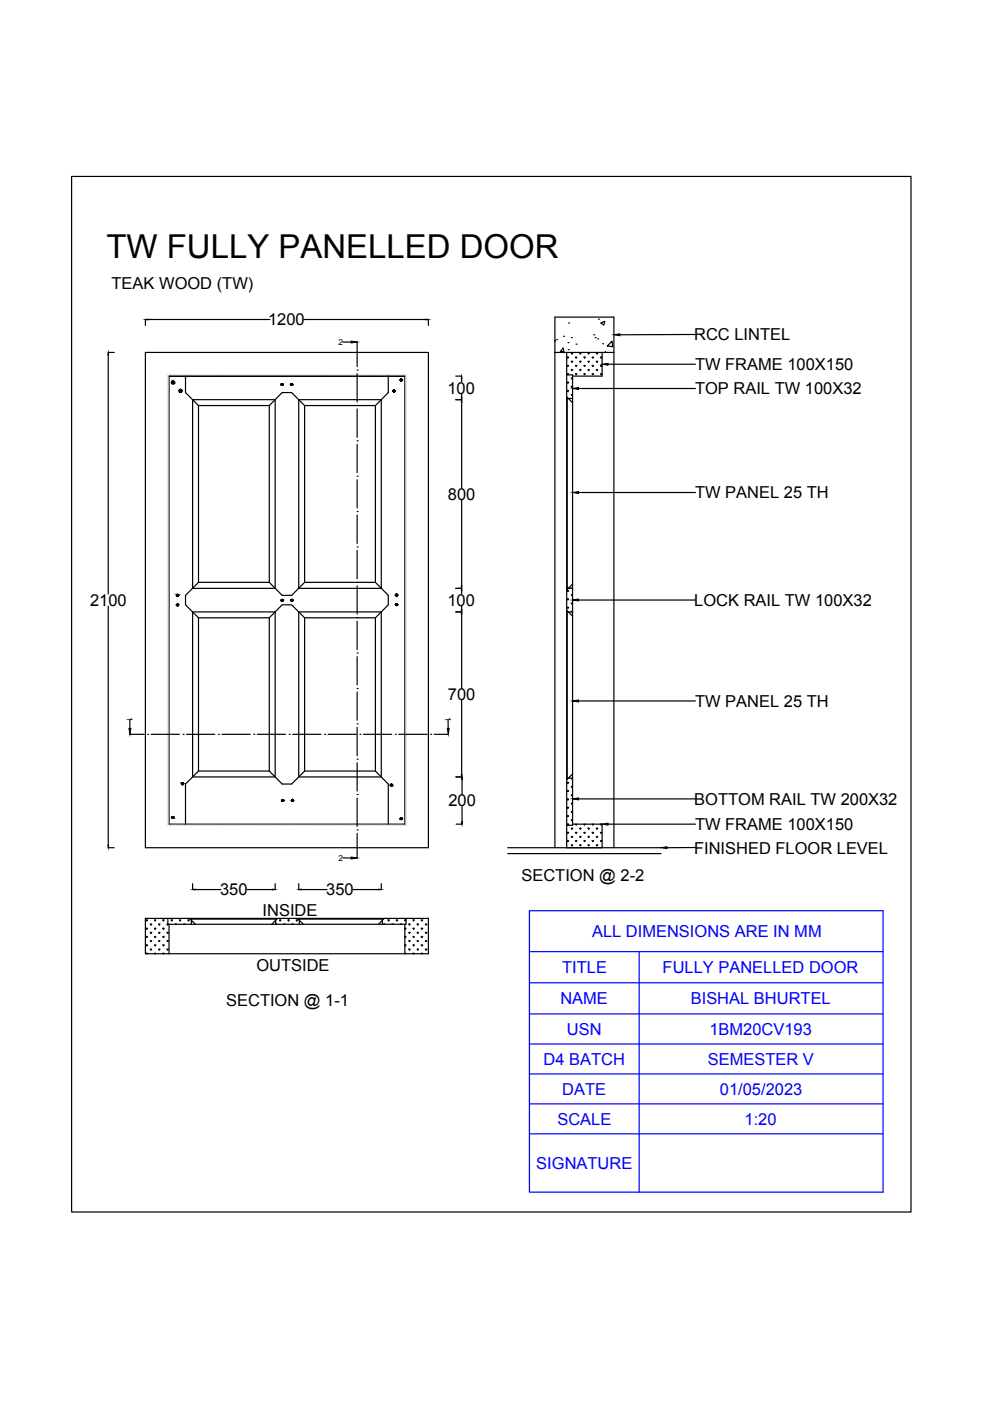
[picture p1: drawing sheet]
<svg xmlns="http://www.w3.org/2000/svg" width="210mm" height="297mm" viewBox="0 0 210 297" stroke-linecap="round" stroke-linejoin="round" font-family="sans-serif">
<!-- layer: 0 -->
<g fill="none" stroke="#000" stroke-width=".25">
<path d="M15.2 37.4h178v219.6h-178zM23 74.7h1.2M23 75.2v50.7M30.8 74.7h60v105h-60zM30.8 67.7v1.3M31.3 67.7h25.9M35.8 79.7h50h-50M35.8 79.7v95h50v-95M39.3 79.7v3.5l2.8 2.8M64.4 67.7h25.9M72.7 72.5h1.8M75.7 78.5h.1"/>
<path d="M75.7 72.5v5.2M75.7 79.2v6M82.3 79.7v3.5l-2.7 2.8M90.8 67.7v1.3M96.6 79.7h1.3M117.7 74.7h12.5M117.7 72.2v.2M118 72h.1M119.4 73.8l.2 .8-.8-.1zM119.5 71.3h.1M120.1 74.7v105M120.1 79.5h1.3v95.5h-1.3"/>
<path d="M120.2 79.3l.2 .1M120.2 77.5l.2 .2M120.2 75.7l.2 .2M120.4 75.7v.2M120.4 77.4v.3M120.4 79.2v.2M120.4 72.7h.1M120.5 74.1h.1M120.6 68.5h.1M120.6 75.7l-.2 .2M120.6 77.5l-.2 .2M120.6 79.3l-.2 .1"/>
<path d="M121.1 78.4l.2 .2M121.1 76.6l.2 .2M121.1 74.9l.2 .1M121.1 71.6h.1M121.3 74.8v.2M121.3 76.5v.3M121.3 78.3v.3M121.4 74.9l-.1 .1M121.4 76.6l-.1 .2M121.4 78.4l-.1 .2M122 79.3l.2 .1M122 77.5l.2 .2"/>
<path d="M122 75.7l.2 .2M122.1 73h.1M122.2 75.7v.2M122.2 77.4v.3M122.2 79.2v.2M122.3 75.7l-.1 .2M122.3 77.5l-.1 .2M122.3 79.3l-.1 .1M122.9 78.4l.1 .2M122.9 76.6l.1 .2M122.9 74.9l.1 .1M123 74.8v.2"/>
<path d="M123 76.5v.3M123 78.3v.3M123.2 74.9l-.2 .1M123.2 76.6l-.2 .2M123.2 78.4l-.2 .2M123.8 79.3l.1 .1M123.8 77.5l.1 .2M123.8 75.7l.1 .2M123.9 75.7v.2M123.9 77.4v.3M123.9 79.2v.2M124.1 75.7l-.2 .2"/>
<path d="M124.1 77.5l-.2 .2M124.1 79.3l-.2 .1M124.7 78.4l.1 .2M124.7 76.6l.1 .2M124.7 74.9l.1 .1M124.8 74.8v.2M124.8 76.5v.3M124.8 78.3v.3M125 74.9l-.2 .1M125 76.6l-.2 .2M125 78.4l-.2 .2M125.5 79.3l.2 .1"/>
<path d="M125.5 77.5l.2 .2M125.5 75.7l.2 .2M125.7 75.7v.2M125.7 77.4v.3M125.7 79.2v.2M125.9 75.7l-.2 .2M125.9 77.5l-.2 .2M125.9 79.3l-.2 .1M125.9 71h.1M126.2 71.6h.1M126.4 78.4l.2 .2M126.4 76.6l.2 .2"/>
<path d="M126.4 74.9l.2 .1M126.6 74.8v.2M126.6 76.5v.3M126.6 78.3v.3M126.7 71.8h.1M126.8 74.9l-.2 .1M126.8 76.6l-.2 .2M126.8 78.4l-.2 .2M126.9 67.7h.1M127.3 79.3l.2 .1M127.3 77.5l.2 .2M127.3 75.7l.2 .2"/>
<path d="M127.4 68.5l.8-.4-.2 .8zM127.5 75.7v.2M127.5 77.4v.3M127.5 79.2v.2M127.6 75.7l-.1 .2M127.6 77.5l-.1 .2M127.6 79.3l-.1 .1M127.7 74.7v5h-6.3M127.8 72.9h.1M128.2 74.7l.2-.1v.1M128.8 73.2h.1M128.9 77.2h18.6"/>
<path d="M129.8 72.3l.1 1.2-1.1-.2zM147.5 70.9l-16.1 .1M40.8 84.7h17.5v40h-17.5zM42.1 86h15M42.1 86v37.5M57.1 86l2.7-2.8h2l2.8 2.8M57.1 86v37.5M63.3 84.7h17.5v40h-17.5zM64.6 86h15M64.6 86v37.5M75.7 86h.1M75.7 93.5h.1"/>
<path d="M75.7 86.7v6M75.7 94.2v6M79.6 86v37.5M96.6 84.7h1.3M97.9 80.2v.7M97.9 83.5v.7M97.9 85.2v18.2M120.1 84.5h1.3M120.2 82.8l.2 .2M120.2 81l.2 .2M120.4 81v.2M120.4 82.7v.3"/>
<path d="M120.6 81l-.2 .2M120.6 82.8l-.2 .2M121.1 83.7l.2 .1M121.1 81.9l.2 .2M121.1 80.1l.2 .2M121.3 80.1v.2M121.3 81.9v.2M121.3 83.6v.2M121.4 80.2l-.1 .1M121.4 82l-.1 .1M121.4 83.7l-.1 .1M121.4 85.4l-1.1-1.2v40.8l1.1-1.2"/>
<path d="M122.6 82.4h24.9M75.7 101h.1M75.7 108.5h.1M75.7 116h.1M75.7 101.7v6M75.7 109.2v6M75.7 116.7v6M97.9 106v18.2M122.6 104.4h24.9M23 128.5v50.7M40.8 129.7h17.5v35h-17.5zM42.1 123.5h15"/>
<path d="M42.1 131h15M42.1 123.5l-2.8 2.7v2l2.8 2.8M42.1 131v32.5M57.1 131l2.7-2.8h2l2.8 2.8M57.1 131v32.5M57.1 123.5l2.7 2.7h2l2.8-2.7M63.3 129.7h17.5v35h-17.5zM64.6 123.5h15M64.6 131h15M64.6 131v32.5M75.7 123.5h.1M75.7 131h.1"/>
<path d="M75.7 138.5h.1M75.7 124.2v6M75.7 131.7v6M75.7 139.2v6M79.6 123.5l2.7 2.7v2l-2.7 2.8M79.6 131v32.5M96.6 124.7h1.3M96.6 129.7h1.3M97.9 125.2v.7M97.9 128.5v.7M97.9 130.2v15.8M120.1 129.7h1.3"/>
<path d="M120.2 128.8l.2 .1M120.2 127l.2 .2M120.2 125.2l.2 .2M120.4 125.2v.2M120.4 126.9v.3M120.4 128.7v.2M120.6 125.2l-.2 .2M120.6 127l-.2 .2M120.6 128.8l-.2 .1M121.1 129.7h.1M121.1 127.9l.2 .1M121.1 126.1l.2 .2"/>
<path d="M121.3 126v.3M121.3 127.8v.2M121.3 129.6v.1M121.4 124.7h-1.3h1.3M121.4 126.2l-.1 .1M121.4 127.9l-.1 .1M121.4 129.7h.1M121.4 130.6l-1.1-1.1v35.7l1.1-1.1M122.6 127.2h24.9M27.5 152.6v1.8M27.5 155.7h3.1M31.3 155.7h.1"/>
<path d="M32.1 155.7h5.9M38.8 155.7h.1M39.5 155.7h6.1M46.3 155.7h.1M47.1 155.7h6M53.8 155.7h.1M54.6 155.7h5.9M61.3 155.7h.1M62 155.7h6.1M68.8 155.7h.1M69.6 155.7h6M75.7 146h.1"/>
<path d="M75.7 153.5h.1M75.7 146.7v6M75.7 154.2v6M76.3 155.7h.1M77.1 155.7h5.9M83.8 155.7h.1M84.5 155.7h6.1M91.3 155.7h.1M92.1 155.7h2.9M95 152.6v1.8M97.9 148.5v15.7M122.6 148.6h24.9"/>
<path d="M23 179.7h1.2M42.1 163.5h15M42.1 163.5l-2.8 2.7v8.5M57.1 163.5l2.7 2.7h2l2.8-2.7M64.6 163.5h15M75.7 161h.1M75.7 168.5h.1M75.7 176h.1M75.7 161.7v6M75.7 169.2v6M75.7 176.7v5.2M79.6 163.5l2.7 2.7v8.5"/>
<path d="M96.6 164.7h1.4M96.7 174.7h1.3M98 165.2v3.3M98 171v3.2M107.7 179.7h32.5M117.7 179.7v-112.5h12.5v112.5M120.1 165h1.3M120.2 178.3l.2 .1M120.2 176.5l.2 .2M120.2 174.7l.2 .2M120.2 173l.2 .1M120.2 171.2l.2 .2"/>
<path d="M120.2 169.4l.2 .2M120.2 167.6l.2 .2M120.2 165.9l.2 .2M120.4 165.8v.3M120.4 167.6v.2M120.4 169.3v.3M120.4 171.1v.3M120.4 172.9v.2M120.4 174.7v.2M120.4 176.4v.3M120.4 178.2v.2M120.6 165.9l-.2 .2"/>
<path d="M120.6 167.6l-.2 .2M120.6 169.4l-.2 .2M120.6 171.2l-.2 .2M120.6 173l-.2 .1M120.6 174.7l-.2 .2M120.6 176.5l-.2 .2M120.6 178.3l-.2 .1M121.1 179.1l.2 .2M121.1 177.4l.2 .1M121.1 175.6l.2 .2M121.1 173.8l.2 .2M121.1 172.1l.2 .1"/>
<path d="M121.1 170.3l.2 .2M121.1 168.5l.2 .2M121.1 166.8l.2 .1M121.1 165l.2 .2M121.3 165v.2M121.3 166.7v.2M121.3 168.5v.2M121.3 170.2v.3M121.3 172v.2M121.3 173.8v.2M121.3 175.5v.3M121.3 177.3v.2"/>
<path d="M121.3 179.1v.2M121.4 174.7h6.3M121.4 165l-.1 .2M121.4 166.8l-.1 .1M121.4 168.6l-.1 .1M121.4 170.3l-.1 .2M121.4 172.1l-.1 .1M121.4 173.9l-.1 .1M121.4 175.6l-.1 .2M121.4 177.4l-.1 .1M121.4 179.1l-.1 .2M122 178.3l.2 .1"/>
<path d="M122 176.5l.2 .2M122 174.7l.2 .2M122.2 174.7v.2M122.2 176.4v.3M122.2 178.2v.2M122.3 174.7l-.1 .2M122.3 176.5l-.1 .2M122.3 178.3l-.1 .1M122.6 169.4h24.9M122.9 179.1l.1 .2M122.9 177.4l.1 .1M122.9 175.6l.1 .2"/>
<path d="M123 175.5v.3M123 177.3v.2M123 179.1v.2M123.2 175.6l-.2 .2M123.2 177.4l-.2 .1M123.2 179.1l-.2 .2M123.8 178.3l.1 .1M123.8 176.5l.1 .2M123.8 174.7l.1 .2M123.9 174.7v.2M123.9 176.4v.3M123.9 178.2v.2"/>
<path d="M124.1 174.7l-.2 .2M124.1 176.5l-.2 .2M124.1 178.3l-.2 .1M124.7 179.1l.1 .2M124.7 177.4l.1 .1M124.7 175.6l.1 .2M124.8 175.5v.3M124.8 177.3v.2M124.8 179.1v.2M125 175.6l-.2 .2M125 177.4l-.2 .1M125 179.1l-.2 .2"/>
<path d="M125.5 178.3l.2 .1M125.5 176.5l.2 .2M125.5 174.7l.2 .2M125.7 174.7v.2M125.7 176.4v.3M125.7 178.2v.2M125.9 174.7l-.2 .2M125.9 176.5l-.2 .2M125.9 178.3l-.2 .1M126.4 179.1l.2 .2M126.4 177.4l.2 .1M126.4 175.6l.2 .2"/>
<path d="M126.6 175.5v.3M126.6 177.3v.2M126.6 179.1v.2M126.8 175.6l-.2 .2M126.8 177.4l-.2 .1M126.8 179.1l-.2 .2M127.3 178.3l.2 .1M127.3 176.5l.2 .2M127.3 174.7l.2 .2M127.5 174.7v.2M127.5 176.4v.3M127.5 178.2v.2"/>
<path d="M127.6 174.7l-.1 .2M127.6 176.5l-.1 .2M127.6 178.3l-.1 .1M127.7 174.7v5M128.9 174.7h18.6M147.5 179.7h-6.1M30.8 194.7h60v7.5h-60zM31 198.6l.1 .2M31 196.8l.1 .2M31 195.1l.1 .1M31.1 195v.2M31.1 196.8v.2"/>
<path d="M31.1 198.5v.3M31.3 195.1l-.2 .1M31.3 196.8l-.2 .2M31.3 198.6l-.2 .2M31.8 199.5l.2 .1M31.8 197.7l.2 .2M31.8 195.9l.2 .2M32 195.9v.2M32 197.6v.3M32 199.4v.2M32.2 195.9l-.2 .2M32.2 197.7l-.2 .2"/>
<path d="M32.2 199.5l-.2 .1M32.7 198.6l.2 .2M32.7 196.8l.2 .2M32.7 195.1l.2 .1M32.9 195v.2M32.9 196.8v.2M32.9 198.5v.3M33 195.1l-.1 .1M33 196.8l-.1 .2M33 198.6l-.1 .2M33.6 199.5l.2 .1M33.6 197.7l.2 .2"/>
<path d="M33.6 195.9l.2 .2M33.8 195.9v.2M33.8 197.6v.3M33.8 199.4v.2M33.9 195.9l-.1 .2M33.9 197.7l-.1 .2M33.9 199.5l-.1 .1M34.5 198.6l.2 .2M34.5 196.8l.2 .2M34.5 195.1l.2 .1M34.7 195v.2M34.7 196.8v.2"/>
<path d="M34.7 198.5v.3M34.8 195.1l-.1 .1M34.8 196.8l-.1 .2M34.8 198.6l-.1 .2M35.4 199.5l.1 .1M35.4 197.7l.1 .2M35.4 195.9l.1 .2M35.5 197.6v.3M35.5 199.4v.2M35.6 194.7l-.1 1.4M35.7 195.9l-.2 .2M35.7 197.7l-.2 .2"/>
<path d="M35.7 199.5l-.2 .1M35.8 196v6.2M36.3 195.1l.1 .1M36.4 195v.2M36.6 195.1l-.2 .1M37.2 195.9v.1M37.3 195.9v.1M37.5 195.9l-.1 .1M38 195.1l.2 .1M38.2 195v.2M38.4 195.1l-.2 .1M38.9 195.9l.1 .1"/>
<path d="M39.1 195.9v.1M39.3 195.9l-.1 .1M39.8 195.1l.2 .1M40 195v.2M40.1 195.1l-.1 .1M40.6 194.7v1.3M40.8 187.4v1.2M41.3 188.6h5.5M41.4 196l-1.1-1.1h18.4l-1.1 1.1M52.4 188.6h5.4M58.3 187.4v1.2M58.4 194.7v1.3"/>
<path d="M58.5 195.9v.1M58.7 195.9v.1M59.3 195.1l.1 .1M59.4 195v.2M59.6 195.1l-.2 .1M60.1 195.9l.1 .1M60.3 195.9v.1M60.5 195.9l-.1 .1M61 195.1l.2 .1M61.2 195v.2M61.3 195.1l-.1 .1M61.9 195.9v.1"/>
<path d="M62.1 195.9v.1M62.2 195.9v.1M62.8 195.1l.1 .1M62.9 195v.2M63.1 195.1l-.2 .1M63.3 187.4v1.2M63.5 194.7v1.3M63.8 188.6h5.5M64.3 196l-1.1-1.1h18.1l-1.1 1.1M72.7 181.9h1.8M74.9 188.6h5.4M80.8 187.4v1.2"/>
<path d="M81.1 194.7v1.3M81.3 195.9l.1 .1M81.5 195.9v.1M81.7 195.9l-.1 .1M82.2 195.1l.2 .1M82.4 195v.2M82.6 195.1l-.2 .1M83.1 195.9v.1M83.3 195.9v.1M83.4 195.9v.1M84 195.1l.2 .1M84.2 195v.2"/>
<path d="M84.3 195.1l-.1 .1M84.9 195.9v.1M85 195.9v.1M85.2 195.9v.1M85.8 195.1l.1 .1M85.8 196l.1 6.2M85.8 198.7l.1 .1M85.8 196.9l.1 .1M85.9 195v.2M85.9 196.8v.2M85.9 198.5v.3M86.1 195.1l-.2 .1"/>
<path d="M86.1 196.8l-.2 .2M86.1 198.6l-.2 .2M86.1 194.7v1.3h-50.5M86.6 199.5l.2 .1M86.6 197.7l.2 .2M86.6 195.9l.2 .2M86.8 195.9v.2M86.8 197.6v.3M86.8 199.4v.2M87 195.9l-.2 .2M87 197.7l-.2 .2M87 199.5l-.2 .1"/>
<path d="M87.5 198.6l.2 .2M87.5 196.8l.2 .2M87.5 195.1l.2 .1M87.7 195v.2M87.7 196.8v.2M87.7 198.5v.3M87.8 195.1l-.1 .1M87.8 196.8l-.1 .2M87.8 198.6l-.1 .2M88.4 199.5l.2 .1M88.4 197.7l.2 .2M88.4 195.9l.2 .2"/>
<path d="M88.6 195.9v.2M88.6 197.6v.3M88.6 199.4v.2M88.7 195.9l-.1 .2M88.7 197.7l-.1 .2M88.7 199.5l-.1 .1M89.3 198.6l.2 .2M89.3 196.8l.2 .2M89.3 195.1l.2 .1M89.5 195v.2M89.5 196.8v.2M89.5 198.5v.3"/>
<path d="M89.6 195.1l-.1 .1M89.6 196.8l-.1 .2M89.6 198.6l-.1 .2M90.2 199.5l.1 .1M90.2 197.7l.1 .2M90.2 195.9l.1 .2M90.3 195.9v.2M90.3 197.6v.3M90.3 199.4v.2M90.5 195.9l-.2 .2M90.5 197.7l-.2 .2M90.5 199.5l-.2 .1"/>
<path d="M107.7 181h32.5M31 202.1l.1 .1M31 200.3l.1 .2M31.1 200.3v.2M31.1 202v.2M31.3 200.3l-.2 .2M31.3 202.1l-.1 .1M31.8 201.2l.2 .2M32 201.2v.2M32.2 201.2l-.2 .2M32.7 202.1l.1 .1M32.7 200.3l.2 .2"/>
<path d="M32.9 200.3v.2M32.9 202v.2M33 200.3l-.1 .2M33 202.1v.1M33.6 201.2l.2 .2M33.8 201.2v.2M33.9 201.2l-.1 .2M34.5 202.1l.1 .1M34.5 200.3l.2 .2M34.7 200.3v.2M34.7 202v.2M34.8 200.3l-.1 .2"/>
<path d="M34.8 202.1l-.1 .1M35.4 201.2l.1 .2M35.5 201.2v.2M35.7 201.2l-.2 .2M85.8 200.4l.1 .1M85.9 200.3v.2M85.9 202v.2M86.1 200.3l-.2 .2M86.1 202.1l-.1 .1M86.6 201.2l.2 .2M86.8 201.2v.2M87 201.2l-.2 .2"/>
<path d="M87.5 202.1l.1 .1M87.5 200.3l.2 .2M87.7 200.3v.2M87.7 202v.2M87.8 200.3l-.1 .2M87.8 202.1v.1M88.4 201.2l.2 .2M88.6 201.2v.2M88.7 201.2l-.1 .2M89.3 202.1l.1 .1M89.3 200.3l.2 .2M89.5 200.3v.2"/>
<path d="M89.5 202v.2M89.6 200.3l-.1 .2M89.6 202.1l-.1 .1M90.2 201.2l.1 .2M90.3 201.2v.2M90.5 201.2l-.2 .2"/>
</g>
<g fill="none" stroke="#dcdcdc" stroke-width=".25">
<path d="M36 79.5h-.4v.4M36.2 79.5h.6M36.9 79.5h.6M37.7 79.5h.6M38.4 79.5h.6M39.2 79.5h.6M39.9 79.5h.6M40.7 79.5h.6M41.4 79.5h.6M42.1 79.5h.7M42.9 79.5h.6M43.7 79.5h.6"/>
<path d="M44.4 79.5h.6M45.2 79.5h.5M45.9 79.5h.6M46.7 79.5h.6M47.4 79.5h.6M48.2 79.5h.6M48.9 79.5h.6M49.7 79.5h.6M50.4 79.5h.6M51.2 79.5h.6M51.9 79.5h.6M52.6 79.5h.7"/>
<path d="M53.4 79.5h.6M54.2 79.5h.6M54.9 79.5h.6M55.7 79.5h.6M56.4 79.5h.6M57.2 79.5h.5M57.9 79.5h.6M58.7 79.5h.6M59.4 79.5h.6M60.2 79.5h.6M60.9 79.5h.6M61.7 79.5h.6"/>
<path d="M62.4 79.5h.6M63.2 79.5h.6M63.9 79.5h.6M64.7 79.5h.6M65.4 79.5h.6M66.2 79.5h.6M66.9 79.5h.6M67.7 79.5h.5M68.4 79.5h.6M69.2 79.5h.6M69.9 79.5h.6M70.7 79.5h.6"/>
<path d="M71.4 79.5h.6M72.2 79.5h.6M72.9 79.5h.6M73.7 79.5h.6M74.4 79.5h.6M75.1 79.5h.7M75.9 79.5h.6M76.7 79.5h.6M77.4 79.5h.6M78.2 79.5h.6M78.9 79.5h.6M79.7 79.5h.5"/>
<path d="M80.4 79.5h.6M81.2 79.5h.6M81.9 79.5h.6M82.7 79.5h.6M83.4 79.5h.6M84.2 79.5h.6M84.9 79.5h.6M85.7 79.5h.4v.4M35.6 80.1v.6M35.6 80.8v.6M35.6 81.6v.6M35.6 82.3v.6"/>
<path d="M35.6 83.1v.6M35.6 83.8v.6M35.6 84.6v.6M35.6 85.3v.6M35.6 86v.7M35.6 86.8v.6M35.6 87.6v.6M35.6 88.3v.6M35.6 89.1v.5M35.6 89.8v.6M35.6 90.6v.6M35.6 91.3v.6"/>
<path d="M35.6 92.1v.6M35.6 92.8v.6M35.6 93.6v.6M35.6 94.3v.6M35.6 95.1v.6M35.6 95.8v.6M35.6 96.5v.7M35.6 97.3v.6M35.6 98.1v.6M35.6 98.8v.6M35.6 99.6v.6M86.1 80.1v.6"/>
<path d="M86.1 80.8v.6M86.1 81.6v.6M86.1 82.3v.6M86.1 83.1v.6M86.1 83.8v.6M86.1 84.6v.6M86.1 85.3v.6M86.1 86v.7M86.1 86.8v.6M86.1 87.6v.6M86.1 88.3v.6M86.1 89.1v.5"/>
<path d="M86.1 89.8v.6M86.1 90.6v.6M86.1 91.3v.6M86.1 92.1v.6M86.1 92.8v.6M86.1 93.6v.6M86.1 94.3v.6M86.1 95.1v.6M86.1 95.8v.6M86.1 96.5v.7M86.1 97.3v.6M86.1 98.1v.6"/>
<path d="M86.1 98.8v.6M86.1 99.6v.6M35.6 100.3v.6M35.6 101.1v.5M35.6 101.8v.6M35.6 102.6v.6M35.6 103.3v.6M35.6 104.1v.6M35.6 104.8v.6M35.6 105.6v.6M35.6 106.3v.6M35.6 107v.7"/>
<path d="M35.6 107.8v.6M35.6 108.5v.7M35.6 109.3v.6M35.6 110.1v.6M35.6 110.8v.6M35.6 111.6v.5M35.6 112.3v.6M35.6 113.1v.6M35.6 113.8v.6M35.6 114.6v.6M35.6 115.3v.6M35.6 116.1v.6"/>
<path d="M35.6 116.8v.6M35.6 117.6v.6M35.6 118.3v.6M35.6 119v.7M35.6 119.8v.6M86.1 100.3v.6M86.1 101.1v.5M86.1 101.8v.6M86.1 102.6v.6M86.1 103.3v.6M86.1 104.1v.6M86.1 104.8v.6"/>
<path d="M86.1 105.6v.6M86.1 106.3v.6M86.1 107v.7M86.1 107.8v.6M86.1 108.5v.7M86.1 109.3v.6M86.1 110.1v.6M86.1 110.8v.6M86.1 111.6v.5M86.1 112.3v.6M86.1 113.1v.6M86.1 113.8v.6"/>
<path d="M86.1 114.6v.6M86.1 115.3v.6M86.1 116.1v.6M86.1 116.8v.6M86.1 117.6v.6M86.1 118.3v.6M86.1 119v.7M86.1 119.8v.6M35.6 120.6v.6M35.6 121.3v.6M35.6 122.1v.5M35.6 122.8v.6"/>
<path d="M35.6 123.6v.5M35.6 124.3v.6M35.6 125.1v.6M35.6 125.8v.6M35.6 126.6v.6M35.6 127.3v.6M35.6 128.1v.6M35.6 128.8v.6M35.6 129.5v.7M35.6 130.3v.6M35.6 131v.7M35.6 131.8v.6"/>
<path d="M35.6 132.6v.6M35.6 133.3v.6M35.6 134.1v.5M35.6 134.8v.6M35.6 135.6v.6M35.6 136.3v.6M35.6 137.1v.6M35.6 137.8v.6M35.6 138.6v.6M35.6 139.3v.6M86.1 120.6v.6M86.1 121.3v.6"/>
<path d="M86.1 122.1v.5M86.1 122.8v.6M86.1 123.6v.5M86.1 124.3v.6M86.1 125.1v.6M86.1 125.8v.6M86.1 126.6v.6M86.1 127.3v.6M86.1 128.1v.6M86.1 128.8v.6M86.1 129.5v.7M86.1 130.3v.6"/>
<path d="M86.1 131v.7M86.1 131.8v.6M86.1 132.6v.6M86.1 133.3v.6M86.1 134.1v.5M86.1 134.8v.6M86.1 135.6v.6M86.1 136.3v.6M86.1 137.1v.6M86.1 137.8v.6M86.1 138.6v.6M86.1 139.3v.6"/>
<path d="M35.6 140.1v.6M35.6 140.8v.6M35.6 141.5v.7M35.6 142.3v.6M35.6 143.1v.6M35.6 143.8v.6M35.6 144.6v.5M35.6 145.3v.6M35.6 146.1v.5M35.6 146.8v.6M35.6 147.6v.6M35.6 148.3v.6"/>
<path d="M35.6 149.1v.6M35.6 149.8v.6M35.6 150.6v.6M35.6 151.3v.6M35.6 152v.7M35.6 152.8v.6M35.6 153.6v.6M35.6 154.3v.6M35.6 155.1v.6M35.6 155.8v.6M35.6 156.6v.5M35.6 157.3v.6"/>
<path d="M35.6 158.1v.6M35.6 158.8v.6M35.6 159.6v.6M86.1 140.1v.6M86.1 140.8v.6M86.1 141.5v.7M86.1 142.3v.6M86.1 143.1v.6M86.1 143.8v.6M86.1 144.6v.5M86.1 145.3v.6M86.1 146.1v.5"/>
<path d="M86.1 146.8v.6M86.1 147.6v.6M86.1 148.3v.6M86.1 149.1v.6M86.1 149.8v.6M86.1 150.6v.6M86.1 151.3v.6M86.1 152v.7M86.1 152.8v.6M86.1 153.6v.6M86.1 154.3v.6M86.1 155.1v.6"/>
<path d="M86.1 155.8v.6M86.1 156.6v.5M86.1 157.3v.6M86.1 158.1v.6M86.1 158.8v.6M86.1 159.6v.6M35.6 174.5v.5h.4M35.6 160.3v.6M35.6 161.1v.6M35.6 161.8v.6M35.6 162.5v.7M35.6 163.3v.6"/>
<path d="M35.6 164v.7M35.6 164.8v.6M35.6 165.6v.6M35.6 166.3v.6M35.6 167.1v.5M35.6 167.8v.6M35.6 168.6v.5M35.6 169.3v.6M35.6 170.1v.6M35.6 170.8v.6M35.6 171.6v.6M35.6 172.3v.6"/>
<path d="M35.6 173.1v.6M35.6 173.8v.6M36.2 175h.6M36.9 175h.6M37.7 175h.6M38.4 175h.6M39.2 175h.6M39.9 175h.6M40.7 175h.6M41.4 175h.6M42.1 175h.7M42.9 175h.6"/>
<path d="M43.7 175h.6M44.4 175h.6M45.2 175h.5M45.9 175h.6M46.7 175h.6M47.4 175h.6M48.2 175h.6M48.9 175h.6M49.7 175h.6M50.4 175h.6M51.2 175h.6M51.9 175h.6"/>
<path d="M52.6 175h.7M53.4 175h.6M54.2 175h.6M54.9 175h.6M55.7 175h.6M56.4 175h.6M57.2 175h.5M57.9 175h.6M58.7 175h.6M59.4 175h.6M60.2 175h.6M60.9 175h.6"/>
<path d="M61.7 175h.6M62.4 175h.6M63.2 175h.6M63.9 175h.6M64.7 175h.6M65.4 175h.6M66.2 175h.6M66.9 175h.6M67.7 175h.5M68.4 175h.6M69.2 175h.6M69.9 175h.6"/>
<path d="M70.7 175h.6M71.4 175h.6M72.2 175h.6M72.9 175h.6M73.7 175h.6M74.4 175h.6M75.1 175h.7M75.9 175h.6M76.7 175h.6M77.4 175h.6M78.2 175h.6M78.9 175h.6"/>
<path d="M79.7 175h.5M80.4 175h.6M81.2 175h.6M81.9 175h.6M82.7 175h.6M83.4 175h.6M84.2 175h.6M84.9 175h.6M86.1 174.5v.5h-.4M86.1 160.3v.6M86.1 161.1v.6M86.1 161.8v.6"/>
<path d="M86.1 162.5v.7M86.1 163.3v.6M86.1 164v.7M86.1 164.8v.6M86.1 165.6v.6M86.1 166.3v.6M86.1 167.1v.5M86.1 167.8v.6M86.1 168.6v.5M86.1 169.3v.6M86.1 170.1v.6M86.1 170.8v.6"/>
<path d="M86.1 171.6v.6M86.1 172.3v.6M86.1 173.1v.6M86.1 173.8v.6"/>
</g>
<g fill="#000" stroke="#000" stroke-width=".21">
<path d="M23 74.7v.5h-.1zM30.8 67.7h.5v.1zM74.5 72.3l1.2 .2-1.2 .2zM90.3 67.7h.5l-.5 .1zM127.7 77.2l1.2-.2v.4zM130.2 71l1.2-.2v.4zM36.6 80.9h.2zM36.6 81.3h.2zM38.2 82.7h.1zM38.2 83.1h.1zM59.7 81.3h.2zM59.7 81.7h.2z"/>
<path d="M61.8 81.3h.1zM85 80.4h.1zM85 80.8h.1zM97.9 84.7l.1 .5h-.2zM97.8 84.2h.2l-.1 .5zM97.9 79.7l.1 .5h-.2zM121.4 82.4l1.2-.2v.4zM121.4 104.4l1.2-.2v.4zM37.5 126.2h.4zM37.5 126.1h.3zM37.6 126.4h.1zM37.6 128.1h.1z"/>
<path d="M37.6 126h.1zM37.6 128.4h.1zM59.8 127.1h.1zM59.8 127.5h.1zM61.8 127.1h.1zM61.8 127.5h.1zM84 128.4h.2zM84 126h.2zM84 128h.2zM84 126h.1zM97.8 124.2h.2l-.1 .5zM97.9 129.7l.1 .5h-.2z"/>
<path d="M97.9 124.7l.1 .5h-.2zM97.8 129.2h.2l-.1 .5zM121.4 127.2l1.2-.2v.4zM27.3 154.4h.5l-.3 1.3zM94.8 154.4h.4l-.2 1.3zM121.4 148.6l1.2-.2v.4zM22.9 179.2h.1v.5zM36.6 173.5h.1zM38.6 166h.2zM59.9 169.9h.1zM59.9 169.5h.1zM61.9 169.5h.2z"/>
<path d="M82.9 166.3h.2zM82.9 166.6h.2zM84.9 173.5h.4zM85 173.8h.1zM85 173.4h.1zM97.8 164.2h.2l-.1 .5zM98 164.7l.1 .5h-.2zM97.9 174.2h.2l-.1 .5zM121.4 169.4l1.2-.2v.4zM127.7 174.7l1.2-.2v.4zM140.2 179.7l1.2-.2v.4zM40.8 188.6l.5-.1v.2z"/>
<path d="M57.8 188.5l.5 .1-.5 .1zM63.3 188.6l.5-.1v.2zM74.5 181.7l1.2 .2-1.2 .2zM80.3 188.5l.5 .1-.5 .1z"/>
<path d="M36.7 80.9h.1zM36.7 80.9h.1z"/>
<path d="M36.6 80.9h.2zM36.6 80.9h.2zM36.6 80.9h.2z"/>
<path d="M36.6 80.9h.2zM36.6 80.9h.2z"/>
<path d="M36.6 81.2l.2 .1zM36.6 81.2l.2 .1z"/>
<path d="M36.6 81.3h.2zM36.6 81.3h.2z"/>
<path d="M36.6 81.2h.2zM36.6 81.2h.2z"/>
<path d="M36.6 80.9h.2zM36.6 80.9h.2z"/>
<path d="M36.6 80.9h.3zM36.6 80.9h.3z"/>
<path d="M36.6 81.2h.2zM36.6 81.2h.2z"/>
<path d="M36.6 80.9l.3 .1zM36.6 80.9l.3 .1z"/>
<path d="M36.5 81.2h.4zM36.5 81.2h.4z"/>
<path d="M36.6 81.2h.3zM36.6 81.2h.2z"/>
<path d="M36.5 81h.4zM36.5 81h.4z"/>
<path d="M36.5 81h.4zM36.5 81h.4z"/>
<path d="M36.5 81h.4zM36.5 81h.4z"/>
<path d="M36.5 81.2h.4zM36.5 81.2h.4z"/>
<path d="M36.5 81h.4zM36.5 81h.4z"/>
<path d="M36.5 81l.4 .1zM36.5 81l.4 .1zM36.5 81.1h.4zM36.5 81.1h.4z"/>
<path d="M36.5 81.1h.4zM36.5 81.1h.4z"/>
<path d="M36.5 81.1h.4zM36.5 81.1h.4z"/>
<path d="M36.5 81.1h.4zM36.5 81.1h.4z"/>
<path d="M36.5 81.1h.4zM36.5 81.1h.4z"/>
<path d="M36.5 81.1l.4 .1zM36.5 81.1l.4 .1z"/>
<path d="M36.5 81.2h.4zM36.5 81.2h.4zM36.5 81.2h.4zM36.5 81.2h.4z"/>
<path d="M36.8 81.2l.1-.1zM36.9 81v.1zM36.8 80.9l.1 .1zM36.8 80.9v.1zM36.7 80.8l.1 .1zM36.7 80.8l.1 .1zM36.6 80.9h.1zM36.6 80.9h.1zM36.6 80.9l-.1 .1zM36.5 81l.1-.1zM36.5 81v.1zM36.5 81.1v.1zM36.5 81.1v.1zM36.5 81.2l.1 .1zM36.6 81.2v.1zM36.6 81.2l.1 .1zM36.6 81.2l.1 .1zM36.7 81.2l.1 .1zM36.7 81.2l.1 .1zM36.8 81.2h.1z"/>
<path d="M38.2 82.7h.2zM38.2 82.7h.2z"/>
<path d="M38.2 82.7h.2zM38.2 82.7h.2z"/>
<path d="M38.2 83.1h.2zM38.2 83.1h.1z"/>
<path d="M38.2 82.7h.2zM38.2 82.7h.2z"/>
<path d="M38.2 82.7h.2zM38.1 82.7h.3z"/>
<path d="M38.2 83h.2zM38.2 83l.2 .1z"/>
<path d="M38.1 82.7h.3zM38.1 82.7h.3zM38.1 82.7h.3zM38.1 82.7h.3z"/>
<path d="M38.1 83h.3zM38.1 83h.3zM38.2 83h.2zM38.2 83h.2z"/>
<path d="M38.1 82.7l.3 .1zM38.1 82.7l.3 .1z"/>
<path d="M38.1 83h.3zM38.1 83h.3z"/>
<path d="M38.1 83h.3zM38.1 83h.3z"/>
<path d="M38.1 82.8h.3zM38.1 82.8h.3z"/>
<path d="M38.1 82.8h.4zM38.1 82.8h.4z"/>
<path d="M38.1 83h.3zM38.1 83h.3z"/>
<path d="M38.1 82.8h.4zM38.1 82.8h.4zM38.1 82.8h.4zM38.1 82.8h.4z"/>
<path d="M38.1 82.8l.4 .1zM38.1 82.8l.4 .1z"/>
<path d="M38.1 82.9h.4zM38.1 82.9h.4z"/>
<path d="M38.1 82.9h.4zM38.1 82.9h.4z"/>
<path d="M38.1 82.9h.4zM38.1 82.9h.4z"/>
<path d="M38.1 82.9h.4zM38.1 82.9h.4z"/>
<path d="M38.1 82.9l.4 .1zM38.1 82.9l.4 .1z"/>
<path d="M38.1 83h.4zM38.1 83h.3zM38.1 83h.3zM38.1 83h.3z"/>
<path d="M38.4 82.9h.1zM38.5 82.7v.2zM38.4 82.7v.1zM38.4 82.7v.1zM38.3 82.6v.1zM38.3 82.6v.1zM38.1 82.7l.2-.1zM38.1 82.7h.2zM38.1 82.7h.1zM38.1 82.7h.1zM38.1 82.7l-.1 .2zM38 82.9l.1 .1zM38.1 82.9v.1zM38.1 83v.1zM38.1 82.9v.2zM38.2 83l.1 .1zM38.2 83l.1 .1zM38.3 83l.1 .1zM38.3 83l.1 .1zM38.3 83h.2z"/>
<path d="M59.6 81.6h.4zM59.6 81.6h.4z"/>
<path d="M59.7 81.3h.2zM59.7 81.3h.2z"/>
<path d="M59.7 81.3l.2 .1zM59.7 81.3l.2 .1z"/>
<path d="M59.7 81.7h.2zM59.7 81.7h.2z"/>
<path d="M59.7 81.7h.2zM59.7 81.7h.2z"/>
<path d="M59.7 81.4h.2zM59.7 81.4h.2z"/>
<path d="M59.7 81.4h.2zM59.7 81.4h.2z"/>
<path d="M59.7 81.7h.2zM59.7 81.7h.2z"/>
<path d="M59.7 81.7h.2zM59.7 81.7h.2z"/>
<path d="M59.7 81.4h.3zM59.7 81.4h.3z"/>
<path d="M59.7 81.4h.3zM59.7 81.4h.3z"/>
<path d="M59.7 81.6h.3zM59.7 81.6l.2 .1z"/>
<path d="M59.7 81.4h.3zM59.7 81.4h.3z"/>
<path d="M59.6 81.4h.4zM59.6 81.4h.4z"/>
<path d="M59.6 81.6h.4zM59.6 81.6h.4z"/>
<path d="M59.6 81.6h.4zM59.6 81.6h.4z"/>
<path d="M59.7 81.6h.3zM59.7 81.6h.3z"/>
<path d="M59.6 81.4h.4zM59.6 81.4h.4z"/>
<path d="M59.6 81.4l.4 .1zM59.6 81.4l.4 .1z"/>
<path d="M59.6 81.5h.4zM59.6 81.5h.4z"/>
<path d="M59.6 81.5h.4zM59.6 81.5h.4z"/>
<path d="M59.6 81.5h.4zM59.6 81.5h.4z"/>
<path d="M59.6 81.5l.4 .1zM59.6 81.5l.4 .1z"/>
<path d="M59.6 81.6h.4zM59.6 81.6h.4z"/>
<path d="M59.6 81.6h.4zM59.6 81.6h.4z"/>
<path d="M59.6 81.5h.4zM59.6 81.5h.4z"/>
<path d="M61.7 81.6h.3zM61.7 81.6h.3z"/>
<path d="M61.8 81.3l.1 .1zM61.8 81.3l.1 .1z"/>
<path d="M61.8 81.7h.1zM61.8 81.7h.1z"/>
<path d="M61.8 81.7h.1zM61.8 81.7h.1z"/>
<path d="M61.8 81.4h.2zM61.8 81.4h.2z"/>
<path d="M61.8 81.4h.2zM61.8 81.4h.2z"/>
<path d="M61.8 81.7h.2zM61.8 81.7h.1z"/>
<path d="M61.8 81.4h.2zM61.8 81.4h.2z"/>
<path d="M61.7 81.4h.3zM61.7 81.4h.3z"/>
<path d="M61.7 81.7h.3zM61.7 81.7h.3z"/>
<path d="M61.7 81.7h.3zM61.7 81.7h.3z"/>
<path d="M61.8 81.7h.2zM61.8 81.7h.2z"/>
<path d="M61.7 81.4h.3zM61.7 81.4h.3z"/>
<path d="M61.7 81.4h.3zM61.7 81.4h.3z"/>
<path d="M61.7 81.4h.3zM61.7 81.4h.3z"/>
<path d="M61.7 81.6h.3zM61.7 81.6h.3z"/>
<path d="M61.7 81.6h.3zM61.7 81.6l.3 .1z"/>
<path d="M61.7 81.4l.3 .1zM61.7 81.4l.3 .1z"/>
<path d="M61.7 81.5h.3zM61.7 81.5h.3z"/>
<path d="M61.7 81.5h.3zM61.7 81.5h.3z"/>
<path d="M61.7 81.5h.4zM61.7 81.5h.4z"/>
<path d="M61.7 81.6h.3zM61.7 81.6h.3z"/>
<path d="M61.7 81.6h.3zM61.7 81.6h.3z"/>
<path d="M61.7 81.6h.3zM61.7 81.6h.3z"/>
<path d="M61.7 81.5h.4zM61.7 81.5h.4z"/>
<path d="M61.7 81.5h.4zM61.7 81.5h.4z"/>
<path d="M61.7 81.5h.4zM61.7 81.5l.3 .1z"/>
<path d="M83.5 82.7h.1zM83.5 82.7h.1z"/>
<path d="M83.4 83.1h.2zM83.4 83.1h.2z"/>
<path d="M83.4 83.1h.2zM83.4 83.1h.2z"/>
<path d="M83.4 82.7h.2zM83.4 82.7h.2z"/>
<path d="M83.4 82.7h.2zM83.4 82.7h.2z"/>
<path d="M83.4 82.7h.2zM83.4 82.7h.2z"/>
<path d="M83.4 83.1h.2zM83.4 83.1h.2z"/>
<path d="M83.4 82.7h.3zM83.4 82.7h.3z"/>
<path d="M83.4 83.1h.2zM83.4 83.1h.2z"/>
<path d="M83.4 82.7l.3 .1zM83.4 82.7l.3 .1z"/>
<path d="M83.4 82.8h.3zM83.4 82.8h.3z"/>
<path d="M83.4 83l.3 .1zM83.4 83l.3 .1z"/>
<path d="M83.4 83.1h.3zM83.4 83.1h.2z"/>
<path d="M83.4 82.8h.3zM83.4 82.8h.3z"/>
<path d="M83.4 82.8h.3zM83.3 82.8h.4z"/>
<path d="M83.4 83h.3zM83.4 83h.3z"/>
<path d="M83.3 82.8h.4zM83.3 82.8h.4z"/>
<path d="M83.3 82.8l.4 .1zM83.3 82.8l.4 .1z"/>
<path d="M83.3 82.9h.4zM83.3 82.9h.4z"/>
<path d="M83.3 83h.4zM83.3 83h.4z"/>
<path d="M83.3 83h.4zM83.3 83h.4z"/>
<path d="M83.3 83h.4zM83.3 83h.4zM83.4 83h.3zM83.4 83h.3z"/>
<path d="M83.3 82.9h.4zM83.3 82.9h.4z"/>
<path d="M83.3 82.9h.4zM83.3 82.9h.4zM83.3 82.9h.4zM83.3 82.9h.4z"/>
<path d="M83.3 82.9h.4zM83.3 82.9h.4z"/>
<path d="M83.3 82.9h.4zM83.3 82.9l.4 .1z"/>
<path d="M85 80.4h.2zM85 80.4h.2z"/>
<path d="M85 80.4h.2zM85 80.4h.2zM85 80.4h.2zM85 80.4h.2z"/>
<path d="M85 80.7h.2zM85 80.7l.1 .1z"/>
<path d="M85 80.4h.2zM85 80.4h.2z"/>
<path d="M85 80.7h.2zM85 80.7h.2z"/>
<path d="M85 80.7h.2zM85 80.7h.2z"/>
<path d="M84.9 80.4h.3zM84.9 80.4h.3z"/>
<path d="M84.9 80.7h.3zM84.9 80.7h.3z"/>
<path d="M84.9 80.4h.3zM84.9 80.4h.3z"/>
<path d="M84.9 80.4l.3 .1zM84.9 80.4l.3 .1z"/>
<path d="M84.9 80.7h.3zM84.9 80.7h.3z"/>
<path d="M84.9 80.5h.3zM84.9 80.5h.3z"/>
<path d="M84.9 80.5h.4zM84.9 80.5h.4z"/>
<path d="M84.9 80.7h.3zM84.9 80.7h.3z"/>
<path d="M84.9 80.7h.3zM84.9 80.7h.3zM84.9 80.7h.3zM84.9 80.7h.3z"/>
<path d="M84.9 80.5h.4zM84.9 80.5h.4z"/>
<path d="M84.9 80.5h.4zM84.9 80.5h.4z"/>
<path d="M84.9 80.5h.4zM84.9 80.5h.4z"/>
<path d="M84.9 80.5l.4 .1zM84.9 80.5l.4 .1z"/>
<path d="M84.9 80.6h.4zM84.9 80.6h.4z"/>
<path d="M84.9 80.6h.4zM84.9 80.6h.4zM84.9 80.6h.4zM84.9 80.6h.4z"/>
<path d="M84.9 80.6h.4zM84.9 80.6h.4z"/>
<path d="M84.9 80.6h.4zM84.9 80.6l.3 .1z"/>
<path d="M37.6 126h.1zM37.6 126h.1z"/>
<path d="M37.6 128.1h.1zM37.6 128.1h.1zM37.6 128.1h.1z"/>
<path d="M37.6 126l.1 .1zM37.6 126l.1 .1z"/>
<path d="M37.6 126.1h.2zM37.5 126.1h.3z"/>
<path d="M37.6 126.4h.1zM37.6 126.4h.1z"/>
<path d="M37.6 128.1h.2zM37.5 128.1h.3z"/>
<path d="M37.6 128.4h.1zM37.6 128.4h.1z"/>
<path d="M37.6 128.4h.1zM37.6 128.4h.1z"/>
<path d="M37.5 126.1h.3zM37.5 126.1h.3z"/>
<path d="M37.5 126.4h.3zM37.5 126.4h.3z"/>
<path d="M37.5 126.4h.3zM37.5 126.4h.2zM37.6 126.4h.1z"/>
<path d="M37.5 128.1h.3zM37.5 128.1h.3z"/>
<path d="M37.5 128.4h.3zM37.5 128.4h.2z"/>
<path d="M37.5 126.1h.3zM37.5 126.1h.3z"/>
<path d="M37.5 128.1h.3zM37.5 128.1h.3z"/>
<path d="M37.5 128.1h.3zM37.5 128.1h.3z"/>
<path d="M37.5 128.4h.3zM37.5 128.4h.3z"/>
<path d="M37.5 128.4h.3zM37.5 128.4h.3z"/>
<path d="M37.5 126.1h.3zM37.5 126.1h.3z"/>
<path d="M37.5 126.1h.3zM37.5 126.1h.3zM37.5 126.1h.3z"/>
<path d="M37.5 126.3h.3zM37.5 126.3h.3z"/>
<path d="M37.5 126.3l.3 .1zM37.5 126.3l.3 .1z"/>
<path d="M37.5 126.4h.3zM37.5 126.4h.3z"/>
<path d="M37.5 128.1l.3 .1zM37.5 128.1l.3 .1z"/>
<path d="M37.5 128.4h.3zM37.5 128.4h.3z"/>
<path d="M37.5 126.1h.3zM37.5 126.1h.3z"/>
<path d="M37.5 126.1l.4 .1zM37.5 126.1l.4 .1z"/>
<path d="M37.5 126.3h.3zM37.5 126.3h.3z"/>
<path d="M37.5 126.3h.3zM37.5 126.3h.3z"/>
<path d="M37.5 128.2h.3zM37.5 128.2h.3z"/>
<path d="M37.5 128.2h.3zM37.5 128.2h.3z"/>
<path d="M37.5 128.3h.3zM37.5 128.3h.4z"/>
<path d="M37.5 128.3h.3zM37.5 128.3h.3z"/>
<path d="M37.5 128.3l.3 .1zM37.5 128.3l.3 .1z"/>
<path d="M37.5 128.4h.3zM37.5 128.4h.3z"/>
<path d="M37.5 126.2h.4zM37.5 126.2h.4z"/>
<path d="M37.5 126.2h.4zM37.5 126.2h.4z"/>
<path d="M37.5 126.2h.4zM37.5 126.2h.4z"/>
<path d="M37.5 126.2h.4zM37.5 126.2h.4zM37.5 126.2h.4z"/>
<path d="M37.5 126.2l.4 .1zM37.5 126.2l.4 .1z"/>
<path d="M37.5 126.3h.4zM37.5 126.3h.3z"/>
<path d="M37.5 128.2h.4zM37.5 128.2h.4z"/>
<path d="M37.5 128.2h.4zM37.5 128.2h.4z"/>
<path d="M37.5 128.2h.4zM37.5 128.2h.4z"/>
<path d="M37.5 128.2l.4 .1zM37.5 128.2l.4 .1z"/>
<path d="M37.5 128.3h.4zM37.5 128.3h.4z"/>
<path d="M37.5 128.3h.4zM37.5 128.3h.4z"/>
<path d="M37.5 128.3h.4zM37.5 128.3h.4z"/>
<path d="M59.6 127.4h.4zM59.6 127.4h.4z"/>
<path d="M59.8 127.1h.1zM59.8 127.1h.1z"/>
<path d="M59.7 127.1h.2zM59.7 127.1h.2z"/>
<path d="M59.7 127.1h.2zM59.7 127.1h.2z"/>
<path d="M59.7 127.5h.2zM59.7 127.5h.2z"/>
<path d="M59.7 127.5h.2zM59.7 127.5h.2z"/>
<path d="M59.7 127.1h.3zM59.7 127.1h.3z"/>
<path d="M59.7 127.5h.2zM59.7 127.5h.2z"/>
<path d="M59.7 127.1l.3 .1zM59.7 127.1l.3 .1z"/>
<path d="M59.7 127.4h.3zM59.7 127.4l.2 .1z"/>
<path d="M59.7 127.2h.3zM59.7 127.2h.3z"/>
<path d="M59.7 127.2h.3zM59.7 127.2h.3z"/>
<path d="M59.7 127.4h.3zM59.7 127.4h.3z"/>
<path d="M59.7 127.4h.3zM59.7 127.4h.3z"/>
<path d="M59.7 127.2h.3zM59.7 127.2h.3z"/>
<path d="M59.6 127.2h.4zM59.6 127.2h.4z"/>
<path d="M59.6 127.4h.4zM59.6 127.4h.4z"/>
<path d="M59.7 127.4h.3zM59.7 127.4h.3z"/>
<path d="M59.6 127.2h.4zM59.6 127.2h.4z"/>
<path d="M59.6 127.2h.4zM59.6 127.2h.4z"/>
<path d="M59.6 127.2l.4 .1zM59.6 127.2l.4 .1z"/>
<path d="M59.6 127.3h.4zM59.6 127.3h.4z"/>
<path d="M59.6 127.3h.4zM59.6 127.3h.4z"/>
<path d="M59.6 127.3h.4zM59.6 127.3h.4z"/>
<path d="M59.6 127.3h.4zM59.6 127.3h.4z"/>
<path d="M59.6 127.3h.4zM59.6 127.3l.4 .1z"/>
<path d="M61.7 127.3h.4zM61.7 127.3h.4z"/>
<path d="M61.7 127.2h.4zM61.7 127.2h.4z"/>
<path d="M61.8 127.1h.2zM61.8 127.1h.2z"/>
<path d="M61.8 127.1h.2zM61.8 127.1h.2z"/>
<path d="M61.8 127.5h.2zM61.8 127.5h.2z"/>
<path d="M61.8 127.5h.2zM61.8 127.5h.1z"/>
<path d="M61.8 127.1h.2zM61.8 127.1h.2z"/>
<path d="M61.8 127.1h.2zM61.8 127.1h.2z"/>
<path d="M61.8 127.4h.2zM61.8 127.4h.2z"/>
<path d="M61.8 127.4h.2zM61.8 127.4l.2 .1z"/>
<path d="M61.8 127.1h.2zM61.8 127.1h.2z"/>
<path d="M61.8 127.1l.2 .1zM61.8 127.1l.2 .1z"/>
<path d="M61.8 127.4h.2zM61.8 127.4h.2z"/>
<path d="M61.7 127.2h.3zM61.7 127.2h.3z"/>
<path d="M61.7 127.2h.4zM61.7 127.2h.4z"/>
<path d="M61.7 127.4h.3zM61.7 127.4h.3z"/>
<path d="M61.7 127.4h.3zM61.7 127.4h.3z"/>
<path d="M61.7 127.2h.4zM61.7 127.2h.4z"/>
<path d="M61.7 127.2h.4zM61.7 127.2h.4z"/>
<path d="M61.7 127.2l.4 .1zM61.7 127.2l.4 .1z"/>
<path d="M61.7 127.3h.4zM61.7 127.3h.4z"/>
<path d="M61.7 127.3l.4 .1zM61.7 127.3l.4 .1z"/>
<path d="M61.7 127.4h.4zM61.7 127.4h.3z"/>
<path d="M61.7 127.3h.4zM61.7 127.3h.4z"/>
<path d="M61.7 127.3h.4zM61.7 127.3h.4z"/>
<path d="M61.7 127.3h.4zM61.7 127.3h.4z"/>
<path d="M84 126h.2zM84 126h.2z"/>
<path d="M84 126.4h.1zM84 126.4h.2z"/>
<path d="M84 126.4h.1zM84 126.4h.1z"/>
<path d="M84 128h.1zM84 128h.1z"/>
<path d="M84 128.4h.1zM84 128.4h.2z"/>
<path d="M84 128.4h.1zM84 128.4h.1z"/>
<path d="M84 126h.2zM84 126h.2z"/>
<path d="M84 128h.2zM84 128h.2z"/>
<path d="M84 128h.2zM84 128h.2z"/>
<path d="M84 126h.2zM84 126h.2zM84 126h.2z"/>
<path d="M84 126.3h.2zM84 126.3l.2 .1z"/>
<path d="M84 128h.2zM84 128h.2zM84 128h.2z"/>
<path d="M84 128.4h.2zM84 128.4h.2z"/>
<path d="M84 126h.2zM84 126h.2z"/>
<path d="M84 126.3h.2zM84 126.3h.2z"/>
<path d="M84 126.3h.2zM84 126.3h.2z"/>
<path d="M84 126.3h.2zM84 126.3h.2z"/>
<path d="M84 128l.2 .1zM84 128l.2 .1z"/>
<path d="M84 128.4h.2zM84 128.4h.2z"/>
<path d="M84 126h.3zM83.9 126h.4z"/>
<path d="M84 128.1h.3zM84 128.1h.3zM83.9 128.1h.4zM83.9 128.1h.4z"/>
<path d="M84 128.3h.2zM84 128.3l.2 .1zM84 128.4h.2z"/>
<path d="M83.9 126l.4 .1zM83.9 126l.4 .1z"/>
<path d="M83.9 126.1h.4zM83.9 126.1h.4z"/>
<path d="M83.9 126.3h.4zM83.9 126.3h.4z"/>
<path d="M83.9 126.3h.4zM83.9 126.3h.3z"/>
<path d="M83.9 128.1h.4zM83.9 128.1h.4z"/>
<path d="M83.9 128.3h.4zM83.9 128.3h.3z"/>
<path d="M83.9 126.1h.4zM83.9 126.1h.4z"/>
<path d="M83.9 126.1h.4zM83.9 126.1h.4z"/>
<path d="M83.9 126.2h.4zM83.9 126.2h.4zM83.9 126.2h.4zM83.9 126.2h.4z"/>
<path d="M83.9 126.2h.4zM83.9 126.2l.4 .1z"/>
<path d="M83.9 128.1h.4zM83.9 128.1h.4z"/>
<path d="M83.9 128.1l.4 .1zM83.9 128.2h.4z"/>
<path d="M83.9 128.2h.4zM83.9 128.2h.4z"/>
<path d="M83.9 128.3h.4zM83.9 128.3h.4z"/>
<path d="M83.9 128.3h.4zM83.9 128.3h.4z"/>
<path d="M83.9 128.3h.4zM83.9 128.3h.4zM83.9 128.3h.4zM83.9 128.3h.4z"/>
<path d="M83.9 126.1h.4zM83.9 126.1h.4z"/>
<path d="M83.9 126.1h.4zM83.9 126.1h.4z"/>
<path d="M83.9 126.1l.4 .1zM83.9 126.1l.4 .1z"/>
<path d="M83.9 126.2h.4zM83.9 126.2h.4z"/>
<path d="M83.9 126.2h.4zM83.9 126.2h.4z"/>
<path d="M83.9 126.2h.4zM83.9 126.2h.4z"/>
<path d="M83.9 128.2h.4zM83.9 128.2h.4zM83.9 128.2h.4zM83.9 128.2h.4z"/>
<path d="M83.9 128.2h.4zM83.9 128.2h.4z"/>
<path d="M83.9 128.2h.4zM83.9 128.2h.4z"/>
<path d="M83.9 128.2h.4zM83.9 128.2l.4 .1z"/>
<path d="M36.6 173.1h.1zM36.6 173.1h.1z"/>
<path d="M36.6 173.1h.2zM36.6 173.1h.2z"/>
<path d="M36.6 173.1h.2zM36.6 173.1h.2z"/>
<path d="M36.6 173.5h.2zM36.6 173.5h.1z"/>
<path d="M36.6 173.1l.2 .1zM36.6 173.1l.2 .1z"/>
<path d="M36.6 173.2h.2zM36.5 173.2h.3z"/>
<path d="M36.6 173.5h.2zM36.6 173.5h.2z"/>
<path d="M36.5 173.2h.3zM36.5 173.2h.3z"/>
<path d="M36.5 173.4h.3zM36.5 173.4l.3 .1zM36.6 173.5h.2zM36.6 173.5h.2z"/>
<path d="M36.5 173.2h.3zM36.5 173.2h.3z"/>
<path d="M36.5 173.2h.3zM36.5 173.2h.3z"/>
<path d="M36.5 173.4h.3zM36.5 173.4h.3z"/>
<path d="M36.5 173.4h.3zM36.5 173.4h.3z"/>
<path d="M36.5 173.2h.3zM36.5 173.2h.3z"/>
<path d="M36.5 173.2h.4zM36.5 173.2h.4z"/>
<path d="M36.5 173.4h.3zM36.5 173.4h.3z"/>
<path d="M36.5 173.2l.4 .1zM36.5 173.2l.4 .1z"/>
<path d="M36.5 173.3h.4zM36.5 173.3h.4zM36.5 173.3h.4zM36.5 173.3h.4z"/>
<path d="M36.5 173.3h.4zM36.5 173.3h.4z"/>
<path d="M36.5 173.3h.4zM36.5 173.3h.4z"/>
<path d="M36.5 173.3h.4zM36.5 173.3h.4z"/>
<path d="M36.5 173.3l.4 .1zM36.5 173.3l.4 .1z"/>
<path d="M36.5 173.4h.4zM36.5 173.4h.4z"/>
<path d="M36.5 173.4h.4zM36.5 173.4h.3zM36.5 173.4h.3zM36.5 173.4h.3z"/>
<path d="M38.6 166h.2zM38.6 166h.2z"/>
<path d="M38.6 166.4h.2zM38.6 166.4h.1z"/>
<path d="M38.6 166h.2zM38.6 166h.2zM38.6 166h.2zM38.6 166h.2z"/>
<path d="M38.6 166.4h.2zM38.6 166.4h.2z"/>
<path d="M38.6 166h.2zM38.6 166h.2z"/>
<path d="M38.6 166.3l.2 .1zM38.6 166.3l.2 .1z"/>
<path d="M38.6 166.4h.2zM38.6 166.4h.2z"/>
<path d="M38.6 166h.2zM38.6 166h.2z"/>
<path d="M38.6 166.3h.2zM38.6 166.3h.2z"/>
<path d="M38.6 166l.2 .1zM38.6 166l.2 .1z"/>
<path d="M38.6 166.1h.3zM38.6 166.1h.3zM38.5 166.1h.4zM38.5 166.1h.4z"/>
<path d="M38.6 166.3h.2zM38.6 166.3h.2z"/>
<path d="M38.6 166.3h.2zM38.6 166.3h.2z"/>
<path d="M38.5 166.1h.4zM38.5 166.1h.4z"/>
<path d="M38.5 166.3h.4zM38.5 166.3h.4z"/>
<path d="M38.5 166.3h.4zM38.5 166.3h.3z"/>
<path d="M38.5 166.1h.4zM38.5 166.1h.4z"/>
<path d="M38.5 166.1h.4zM38.5 166.1h.4z"/>
<path d="M38.5 166.1l.4 .1zM38.5 166.1l.4 .1z"/>
<path d="M38.5 166.2h.4zM38.5 166.2h.4z"/>
<path d="M38.5 166.2h.4zM38.5 166.2h.4zM38.5 166.2h.4zM38.5 166.2h.4z"/>
<path d="M38.5 166.2h.4zM38.5 166.2h.4z"/>
<path d="M38.5 166.2l.4 .1zM38.5 166.2l.4 .1z"/>
<path d="M38.5 166.3h.4zM38.5 166.3h.4z"/>
<path d="M59.8 169.8h.3zM59.8 169.8h.3z"/>
<path d="M59.9 169.5h.1zM59.9 169.5h.1z"/>
<path d="M59.9 169.5h.2zM59.9 169.5h.2z"/>
<path d="M59.9 169.5l.2 .1zM59.8 169.6h.3z"/>
<path d="M59.9 169.9h.2zM59.9 169.9h.1zM59.9 169.9h.1z"/>
<path d="M59.8 169.6h.3zM59.8 169.6h.3z"/>
<path d="M59.8 169.9h.3zM59.8 169.9h.3z"/>
<path d="M59.8 169.6h.3zM59.8 169.6h.3z"/>
<path d="M59.8 169.6h.3zM59.8 169.6h.3z"/>
<path d="M59.8 169.8h.3zM59.8 169.8l.3 .1z"/>
<path d="M59.8 169.6h.3zM59.8 169.6h.3z"/>
<path d="M59.8 169.6h.3zM59.8 169.6h.3z"/>
<path d="M59.8 169.8h.3zM59.8 169.8h.3z"/>
<path d="M59.8 169.8h.3zM59.8 169.8h.3z"/>
<path d="M59.8 169.6h.3zM59.8 169.6h.3z"/>
<path d="M59.8 169.6l.4 .1zM59.8 169.6l.4 .1z"/>
<path d="M59.8 169.8h.3zM59.8 169.8h.3z"/>
<path d="M59.8 169.8h.3zM59.8 169.8h.3z"/>
<path d="M59.8 169.7h.4zM59.8 169.7h.4z"/>
<path d="M59.8 169.7h.4zM59.8 169.7h.4z"/>
<path d="M59.8 169.7h.4zM59.8 169.7h.4z"/>
<path d="M59.8 169.7h.4zM59.8 169.7h.4z"/>
<path d="M59.8 169.7h.4zM59.8 169.7h.4z"/>
<path d="M59.8 169.7l.4 .1zM59.8 169.7l.4 .1z"/>
<path d="M59.8 169.8h.4zM59.8 169.8h.3z"/>
<path d="M61.8 169.8h.4zM61.8 169.8h.4z"/>
<path d="M61.9 169.8h.3zM61.9 169.8h.3z"/>
<path d="M61.9 169.5h.2zM61.9 169.5h.2z"/>
<path d="M61.9 169.9h.2zM61.9 169.9h.2z"/>
<path d="M61.9 169.9h.2zM61.9 169.9h.2z"/>
<path d="M61.9 169.5h.2zM61.9 169.5h.2z"/>
<path d="M61.9 169.5h.2zM61.9 169.5h.2z"/>
<path d="M61.9 169.8h.2zM61.9 169.8l.2 .1z"/>
<path d="M61.9 169.5h.3zM61.9 169.5h.3z"/>
<path d="M61.9 169.8h.2zM61.9 169.8h.2z"/>
<path d="M61.9 169.5l.3 .1zM61.9 169.5l.3 .1z"/>
<path d="M61.9 169.6h.3zM61.9 169.6h.3z"/>
<path d="M61.9 169.8h.3zM61.9 169.8h.2z"/>
<path d="M61.9 169.6h.3zM61.9 169.6h.3z"/>
<path d="M61.9 169.6h.3zM61.9 169.6h.3z"/>
<path d="M61.9 169.8h.3zM61.9 169.8h.3z"/>
<path d="M61.9 169.8h.3zM61.9 169.8h.3z"/>
<path d="M61.8 169.6h.4zM61.8 169.6h.4z"/>
<path d="M61.8 169.6h.4zM61.8 169.6h.4z"/>
<path d="M61.8 169.6h.4zM61.8 169.6h.4z"/>
<path d="M61.8 169.7l.4 .1zM61.8 169.7l.4 .1z"/>
<path d="M61.8 169.8h.4zM61.8 169.8h.4z"/>
<path d="M61.8 169.6l.4 .1zM61.8 169.6l.4 .1z"/>
<path d="M61.8 169.7h.4zM61.8 169.7h.4z"/>
<path d="M61.8 169.7h.4zM61.8 169.7h.4z"/>
<path d="M61.8 169.7h.4zM61.8 169.7h.4z"/>
<path d="M61.8 169.7h.4zM61.8 169.7h.4z"/>
<path d="M82.9 166.3h.2zM82.9 166.3h.2zM82.9 166.3h.2z"/>
<path d="M82.9 166.3h.2zM82.9 166.3h.2z"/>
<path d="M82.9 166.6h.2zM82.9 166.6h.2z"/>
<path d="M82.9 166.6h.2zM82.9 166.6h.2z"/>
<path d="M82.9 166.6h.2zM82.9 166.6h.2z"/>
<path d="M82.9 166.3h.2zM82.9 166.3h.2z"/>
<path d="M82.9 166.3h.2zM82.9 166.3h.2zM82.9 166.3h.2zM82.9 166.3h.2z"/>
<path d="M82.9 166.6h.2zM82.9 166.6h.2z"/>
<path d="M82.9 166.3h.3zM82.9 166.3h.3z"/>
<path d="M82.9 166.6h.2zM82.9 166.6h.2z"/>
<path d="M82.9 166.6h.2zM82.9 166.6h.2z"/>
<path d="M82.8 166.3l.4 .1zM82.8 166.3l.4 .1z"/>
<path d="M82.8 166.4h.4zM82.8 166.4h.4z"/>
<path d="M82.8 166.5h.4zM82.8 166.5l.3 .1z"/>
<path d="M82.8 166.4h.4zM82.8 166.4h.4zM82.8 166.4h.4zM82.8 166.4h.4z"/>
<path d="M82.8 166.4h.4zM82.8 166.4h.4z"/>
<path d="M82.8 166.4h.4zM82.8 166.4h.4z"/>
<path d="M82.8 166.4l.4 .1zM82.8 166.4l.4 .1z"/>
<path d="M82.8 166.5h.4zM82.8 166.5h.4z"/>
<path d="M82.8 166.5h.4zM82.8 166.5h.4z"/>
<path d="M82.8 166.5h.4zM82.8 166.5h.4z"/>
<path d="M82.8 166.5h.4zM82.8 166.5h.4zM82.8 166.5h.4zM82.8 166.5h.4z"/>
<path d="M85 173.4h.1zM85 173.4h.1z"/>
<path d="M85 173.4h.2zM85 173.4h.2z"/>
<path d="M85 173.4h.2zM85 173.4h.2z"/>
<path d="M85 173.7h.2zM85 173.7l.1 .1zM85 173.8h.1z"/>
<path d="M84.9 173.4h.3zM84.9 173.4h.3z"/>
<path d="M84.9 173.7h.3zM84.9 173.7h.3z"/>
<path d="M84.9 173.4h.3zM84.9 173.4h.3z"/>
<path d="M84.9 173.4h.3zM84.9 173.4h.3z"/>
<path d="M84.9 173.7h.3zM84.9 173.7h.3z"/>
<path d="M84.9 173.4l.3 .1zM84.9 173.4l.3 .1z"/>
<path d="M84.9 173.5h.3zM84.9 173.5h.3z"/>
<path d="M84.9 173.7h.3zM84.9 173.7h.3z"/>
<path d="M84.9 173.7h.3zM84.9 173.7h.3zM84.9 173.7h.3zM84.9 173.7h.3z"/>
<path d="M84.9 173.5h.3zM84.9 173.5h.3z"/>
<path d="M84.9 173.5h.4zM84.9 173.5h.4zM84.9 173.5h.4z"/>
<path d="M84.9 173.7h.3zM84.9 173.7h.3z"/>
<path d="M84.9 173.7h.3zM84.9 173.7h.3z"/>
<path d="M84.9 173.5l.4 .1zM84.9 173.5l.4 .1z"/>
<path d="M84.9 173.6h.4zM84.9 173.6h.4z"/>
<path d="M84.9 173.6h.4zM84.9 173.6h.4z"/>
<path d="M84.9 173.6h.4zM84.9 173.6h.4z"/>
<path d="M84.9 173.6h.4zM84.9 173.6h.4z"/>
<path d="M84.9 173.6h.4zM84.9 173.6l.3 .1z"/>
</g>
<!-- layer: TEXT -->
<path d="M112.3 193.1h74.9v59.7h-74.9zM112.3 201.8h74.9M112.3 208.4h74.9M112.3 215h74.9M135.5 201.8v51M112.3 221.3h74.9M112.3 227.7h74.9M112.3 234h74.9M112.3 240.4h74.9" fill="none" stroke="#00f" stroke-width=".25"/>
<text font-size="7" x="22.6" y="54.8">TW FULLY PANELLED DOOR</text>
<g font-size="3.5">
<text x="23.7" y="61.4">TEAK WOOD (TW)</text>
<text x="56.8" y="69">1200</text>
<text x="147.2" y="72.2">RCC LINTEL</text>
<text x="94.9" y="83.5">100</text>
<text x="147.4" y="78.5">TW FRAME 100X150</text>
<text x="147.4" y="83.6">TOP RAIL TW 100X32</text>
<text x="95" y="106">800</text>
<text x="147.4" y="105.7">TW PANEL 25 TH</text>
<text x="19.1" y="128.5">2100</text>
<text x="94.9" y="128.5">100</text>
<text x="147.2" y="128.5">LOCK RAIL TW 100X32</text>
<text x="95" y="148.5">700</text>
<text x="147.4" y="149.9">TW PANEL 25 TH</text>
<text x="95.1" y="170.9">200</text>
<text x="147.2" y="170.7">BOTTOM RAIL TW 200X32</text>
<text x="147.4" y="176">TW FRAME 100X150</text>
<text x="147.2" y="181">FINISHED FLOOR LEVEL</text>
<text x="46.7" y="189.8">350</text>
<text x="69.2" y="189.8">350</text>
<text x="110.6" y="186.9">SECTION @ 2-2</text>
<text x="55.7" y="194.1">INSIDE</text>
<text x="54.4" y="205.9">OUTSIDE</text>
<text x="47.9" y="213.3">SECTION @ 1-1</text>
</g>
<g font-size="3.5" fill="#00f">
<text x="125.5" y="198.7">ALL DIMENSIONS ARE IN MM</text>
<text x="119.2" y="206.3">TITLE</text>
<text x="140.5" y="206.3">FULLY PANELLED DOOR</text>
<text x="118.8" y="212.9">NAME</text>
<text x="146.5" y="212.9">BISHAL BHURTEL</text>
<text x="120.2" y="219.4">USN</text>
<text x="150.4" y="219.4">1BM20CV193</text>
<text x="115.3" y="225.8">D4 BATCH</text>
<text x="150.1" y="225.8">SEMESTER V</text>
<text x="119.2" y="232.1">DATE</text>
<text x="152.6" y="232.1">01/05/2023</text>
<text x="118.2" y="238.5">SCALE</text>
<text x="157.9" y="238.4">1:20</text>
<text x="113.7" y="247.8">SIGNATURE</text>
</g>
<g font-size="1.7">
<text x="71.8" y="73.1">2</text>
<text x="26.9" y="151.9" transform="rotate(90 26.9 151.9)">1</text>
<text x="94.4" y="151.9" transform="rotate(90 94.4 151.9)">1</text>
<text x="71.8" y="182.5">2</text>
</g>
</svg>
